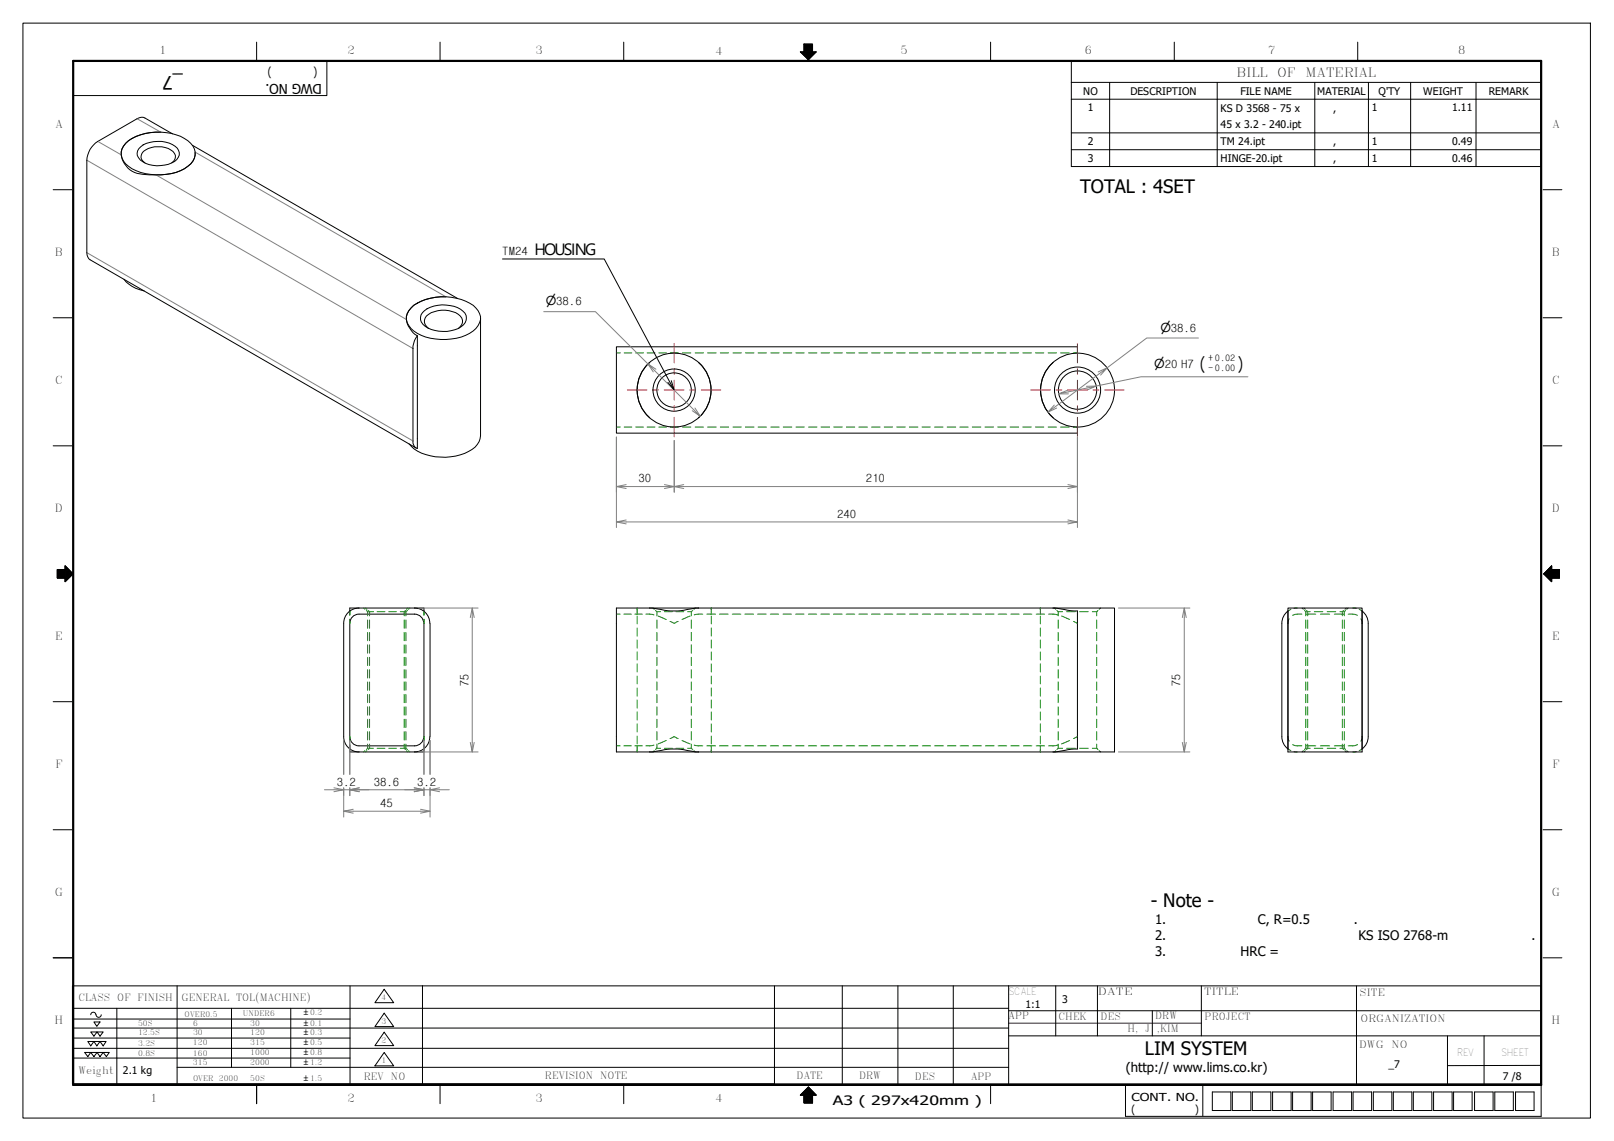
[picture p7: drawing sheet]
<svg xmlns="http://www.w3.org/2000/svg" width="420mm" height="297mm" viewBox="0 0 420 297" stroke-linecap="round" stroke-linejoin="round" font-family="sans-serif">
<g fill="none" stroke="#000" stroke-width=".26">
<path d="M212.5 13.5l-2.1 2M32.7 37.3a13.5 13.5 0 0 1 13.1-2.2 6.6 6.6 0 0 1 5 4.4 4.7 4.7 0 0 1-2.8 4.4 14.8 14.8 0 0 1-14.5-.6 3.7 3.7 0 0 1-.8-6zM36.6 38.2a8 8 0 0 1 9.6 .4 2.35 2.35 0 0 1-1.5 3.8 8.1 8.1 0 0 1-8.2-.8 2.1 2.1 0 0 1 .1-3.4zM37.7 30.7a2 2 0 0 0-2 .2M41.8 34.4a12.7 12.7 0 0 0-9 2.9 4.1 4.1 0 0 0 0 5.9 6.1 6.1 0 0 0 5.2 2.3 18.8 18.8 0 0 0 10-1.6 4.5 4.5 0 0 0 2.8-4.3M37.7 42.4a1.83 1.83 0 0 1-1-1.7 1.83 1.83 0 0 1 1.2-1.7 6 6 0 0 1 7.5 .9 1.75 1.75 0 0 1-.7 2.5M32.3 72.7a8.7 8.7 0 0 0 5.2 3M116.1 77.3a12.4 12.4 0 0 0-9.1 2.9 4.1 4.1 0 0 0 .1 5.8l.4 .6 1.1 .8v2.6M107 80.2a12.7 12.7 0 0 1 10.5-2.8 8.9 8.9 0 0 1 7.3 4.2 4.2 4.2 0 0 1-2.6 5.2 14.8 14.8 0 0 1-14.5-.6 3.7 3.7 0 0 1-1.3-5.3zM110 81.4a8.2 8.2 0 0 1 8.2-1.7 3.9 3.9 0 0 1 3.2 3.1 3.5 3.5 0 0 1-3 3 8.8 8.8 0 0 1-8.3-1.4 2.23 2.23 0 0 1-.1-3zM111.6 85.5a2.1 2.1 0 0 1 0-3.7 7.2 7.2 0 0 1 8.2 .5 2.04 2.04 0 0 1-.5 3.2M125.1 82.9v30.6a5 5 0 0 1-3.1 4 14.9 14.9 0 0 1-14.2-.6l-1.3-1.3"/>
<path d="M169.1 94.3a9.6 9.6 0 0 0 0 14.5M181.8 94.3a9.6 9.6 0 0 1 0 14.5M274.2 94.3a9.6 9.6 0 0 0 0 14.5M280.5 91.9v-1.6h-120v22.5h120v-1.6M108.6 114.2v2.6M91.1 159.1v-.8h19.3v.8M93.4 158.3a4 4 0 0 0-3.9 4M107.9 159.9a2.38 2.38 0 0 1 2.4 2.4M107.9 158.3a4 4 0 0 1 4 4M107.9 159.9h-14.5a2.38 2.38 0 0 0-2.3 2.4M160.5 158.3h129.6v37.5h-129.6zM169.1 158.3h.7a21.6 21.6 0 0 0 11.4 0h.7"/>
<path d="M274.1 158.3l4.7 .7 1.7 .1v35.9l-1.7 .1-4.7 .7M335.3 158.3h19.3v37.5h-19.3zM89.5 162.3v29.5M91.1 162.3v29.5M110.4 162.3v29.5M112 162.3v29.5M333.7 162.3l.4-1.8 1.2-1.4v35.9l-1.2-1.4-.4-1.8M333.7 162.3v29.5M356.2 162.3l-.4-1.8-1.2-1.4v35.9l1.2-1.4 .4-1.8M356.2 162.3v29.5M89.5 191.8a4 4 0 0 0 3.9 4M91.1 195v.8h19.3v-.8"/>
<path d="M91.1 191.8a2.38 2.38 0 0 0 2.3 2.4h14.5M110.3 191.8a2.38 2.38 0 0 1-2.4 2.4M111.9 191.8a4 4 0 0 1-4 4M169.1 195.8h.7a21.6 21.6 0 0 1 11.4 0h.7"/>
<circle cx="175.5" cy="101.6" r="4.5"/>
<circle cx="175.5" cy="101.6" r="5.5"/>
<circle cx="175.5" cy="101.6" r="9.6"/>
<circle cx="280.5" cy="101.6" r="5"/>
<circle cx="280.5" cy="101.6" r="6"/>
<circle cx="280.5" cy="101.6" r="9.6"/>
</g>
<g fill="none" stroke="#008000" stroke-width=".26">
<path d="M160.5 91.9h1M162.5 91.9h2M165.5 91.9h2M168.5 91.9h2M171.5 91.9h2M174.5 91.9h2.1M177.7 91.9h2.1M181 91.9h2.1M184.2 91.9h2.2M187.5 91.9h2.2M190.8 91.9h2.2M194.1 91.9h2.2"/>
<path d="M197.4 91.9h2.1M200.7 91.9h2.1M203.9 91.9h2.2M207.2 91.9h2.2M210.5 91.9h2.2M213.7 91.9h2.3M217 91.9h2.3M220.3 91.9h2.2M223.6 91.9h2.2M226.9 91.9h2.2M230.2 91.9h2.1M233.4 91.9h2.2"/>
<path d="M236.7 91.9h2.3M240 91.9h2.2M243.3 91.9h2.2M246.6 91.9h2.2M249.9 91.9h2.1M253.1 91.9h2.2M256.4 91.9h2.2M259.7 91.9h2.2M263 91.9h2.2M266.3 91.9h2.2M269.6 91.9h2.1M272.9 91.9h2.1"/>
<path d="M276.1 91.9h2.2M279.4 91.9h1.1M160.5 111.2h1M162.5 111.2h2M165.5 111.2h2M168.5 111.2h2M171.5 111.2h2M174.5 111.2h2.1M177.7 111.2h2.1M181 111.2h2.1M184.2 111.2h2.2M187.5 111.2h2.2"/>
<path d="M190.8 111.2h2.2M194.1 111.2h2.2M197.4 111.2h2.1M200.7 111.2h2.1M203.9 111.2h2.2M207.2 111.2h2.2M210.5 111.2h2.2M213.7 111.2h2.3M217 111.2h2.3M220.3 111.2h2.2M223.6 111.2h2.2M226.9 111.2h2.2"/>
<path d="M230.2 111.2h2.1M233.4 111.2h2.2M236.7 111.2h2.3M240 111.2h2.2M243.3 111.2h2.2M246.6 111.2h2.2M249.9 111.2h2.1M253.1 111.2h2.2M256.4 111.2h2.2M259.7 111.2h2.2M263 111.2h2.2M266.3 111.2h2.2"/>
<path d="M269.6 111.2h2.1M272.9 111.2h2.1M276.1 111.2h2.2M279.4 111.2h1.1M91.1 159.1v1M94.7 158.3l.3 .3M95.2 158.3l.3 .3M95.4 158.9l.3 .3M95.7 159.2h.2M95.7 159.2v1.1M95.9 158.9l.3 .3v1.1M96 159.2h1.2"/>
<path d="M98.2 159.2h2M101.2 159.2h2M104.2 159.2h1.1M105.5 159.2h.2M105.5 158.9l-.3 .3v1.1M105.7 159.2v1.1M106 158.9l-.3 .3M106.2 158.3l-.3 .3M106.7 158.3l-.3 .3M110.4 159.1v1M160.5 159.9h.9M162.4 159.9h1.9"/>
<path d="M165.3 159.9h1.9M165.9 158.3v1.6M168.1 159.9l2.1 .2M170 158.3l.3 .3M170.6 158.9l.4 .3M171 159.2h1M171 159.2v1.1M173 159.2h2M176 159.2h2M179 159.2h1M180 159.2v1.1M180.3 158.9l-.3 .3"/>
<path d="M181 158.3l-.3 .3M182.9 159.9l-2.2 .2M184 159.9h2.2M185.2 158.3v1.6M187.3 159.9h2.2M190.6 159.9h2.2M193.9 159.9h2.3M197.2 159.9h2.3M200.5 159.9h2.2M203.8 159.9h2.2M207.1 159.9h2.2M210.4 159.9h2.2"/>
<path d="M213.7 159.9h2.2M217 159.9h2.2M220.3 159.9h2.2M223.6 159.9h2.2M226.9 159.9h2.2M230.2 159.9h2.2M233.5 159.9h2.1M236.8 159.9h2.2M240.1 159.9h2.2M243.3 159.9h2.3M246.6 159.9h2.3M249.9 159.9h2.3"/>
<path d="M253.2 159.9h2.3M256.5 159.9h2.3M259.8 159.9h2.3M263.1 159.9h2.2M266.4 159.9h2.2M269.7 159.9h2.2M270.8 158.3v1.6M273 159.9l2.3 .2M274.5 158.3l.3 .3M275.1 158.9l.4 .3M275.5 159.2h1.1M275.5 159.2v1.1"/>
<path d="M277.7 159.2h2.2M281.1 159.2h2.2M284.4 159.2h1.1M285.5 159.2v1.1M285.8 158.9l-.3 .3M286.5 158.3l-.4 .3M336 158.6l-.7 .5M337.7 158.3l-.8 .1M338.9 159.9a3.6 3.6 0 0 0-2.4 .3M339 158.3l.3 .3M339.5 158.3l.3 .3M339.6 158.9l.3 .3"/>
<path d="M339.9 159.2h1.2M339.9 159.2v1.1M340.1 159.9h2.4M340.1 158.9l.3 .3v1.1M342.1 159.2h2.3M343.7 159.9h2.4M345.5 159.2h2.2M347.3 159.9h2.5M348.8 159.2h1.1M349.8 158.9l-.4 .3v1.1M349.9 159.2v1.1M350.3 158.9l-.4 .3"/>
<path d="M350.5 158.3l-.4 .3M351 159.9a3.6 3.6 0 0 1 2.4 .3M351 158.3l-.4 .3M352.2 158.3l.9 .1M353.8 158.6l.8 .5M91.1 161.2v1.1M95.7 161.4v2.2M95.7 164.6v2.2M95.7 167.9v2.1M95.7 171.1v2.2M95.7 174.4v2.1M95.7 177.5v2.2"/>
<path d="M96.2 161.4v2.2M96.2 164.6v2.2M96.2 167.9v2.1M96.2 171.1v2.2M96.2 174.4v2.1M96.2 177.5v2.2M105.2 161.4v2.2M105.2 164.6v2.2M105.2 167.9v2.1M105.2 171.1v2.2M105.2 174.4v2.1M105.2 177.5v2.2"/>
<path d="M105.7 161.4v2.2M105.7 164.6v2.2M105.7 167.9v2.1M105.7 171.1v2.2M105.7 174.4v2.1M105.7 177.5v2.2M110.4 161.2v1.1M165.9 160.4v2M165.9 163.5v2.1M165.9 166.6v2.1M165.9 169.7v2.1M165.9 172.8v2.1"/>
<path d="M165.9 176v2M165.9 179.1v2.1M171 161.4v2.2M171 164.6v2.2M171 167.9v2.1M171 171.1v2.2M171 174.4v2.1M171 177.5v2.2M171.3 160.4l2.1 .9M174.4 161.8l1.1 .5 1-.5M179.6 160.4l-2.1 .9M180 161.4v2.2"/>
<path d="M180 164.6v2.2M180 167.9v2.1M180 171.1v2.2M180 174.4v2.1M180 177.5v2.2M185.2 160.4v2M185.2 163.5v2.1M185.2 166.6v2.1M185.2 169.7v2.1M185.2 172.8v2.1M185.2 176v2M185.2 179.1v2.1"/>
<path d="M270.8 160.4v2M270.8 163.5v2.1M270.8 166.6v2.1M270.8 169.7v2.1M270.8 172.8v2.1M270.8 176v2M270.8 179.1v2.1M275.5 161.4v2.2M275.5 164.6v2.2M275.5 167.9v2.1M275.5 171.1v2.2M275.5 174.4v2.1"/>
<path d="M275.5 177.5v2.2M276.4 160.4l2 .9M279.5 161.8l1 .5M285.5 161.4v2.2M285.5 164.6v2.2M285.5 167.9v2.1M285.5 171.1v2.2M285.5 174.4v2.1M285.5 177.5v2.2M335.6 161.1l-.3 1.2M339.9 161.4v2.2M339.9 164.6v2.2"/>
<path d="M339.9 167.9v2.1M339.9 171.1v2.2M339.9 174.4v2.1M339.9 177.5v2.2M340.4 161.4v2.2M340.4 164.6v2.2M340.4 167.9v2.1M340.4 171.1v2.2M340.4 174.4v2.1M340.4 177.5v2.2M349.4 161.4v2.2M349.4 164.6v2.2"/>
<path d="M349.4 167.9v2.1M349.4 171.1v2.2M349.4 174.4v2.1M349.4 177.5v2.2M349.9 161.4v2.2M349.9 164.6v2.2M349.9 167.9v2.1M349.9 171.1v2.2M349.9 174.4v2.1M349.9 177.5v2.2M354.3 161.1l.3 1.2M91.1 191.8v1"/>
<path d="M91.1 193.9v1.1M95 195.4l-.3 .4M95.5 195.4l-.3 .4M95.7 194.8h.2M95.7 194.8l-.3 .3M95.7 180.8v2.1M95.7 184v2.2M95.7 187.2v2.2M95.7 190.5v2.1M95.7 193.7v1.1M96 194.8h1.2M96.2 193.7v1.1l-.3 .3"/>
<path d="M96.2 180.8v2.1M96.2 184v2.2M96.2 187.2v2.2M96.2 190.5v2.1M98.2 194.8h2M101.2 194.8h2M104.2 194.8h1.1M105.2 193.7v1.1l.3 .3M105.2 180.8v2.1M105.2 184v2.2M105.2 187.2v2.2M105.2 190.5v2.1"/>
<path d="M105.5 194.8h.2M105.7 194.8l.3 .3M105.7 180.8v2.1M105.7 184v2.2M105.7 187.2v2.2M105.7 190.5v2.1M105.7 193.7v1.1M105.9 195.4l.3 .4M106.4 195.4l.3 .4M110.4 191.8v1M110.4 193.9v1.1M160.5 194.2h.9"/>
<path d="M162.4 194.2h1.9M165.3 194.2h1.9M165.9 182.2v2.1M165.9 185.3v2.1M165.9 188.5v2M165.9 191.6v2.1M165.9 194.2v1.6M170.2 194l-2.1 .2M170.3 195.4l-.3 .4M171 194.8h1M171 194.8l-.4 .3M171 180.8v2.1"/>
<path d="M171 184v2.2M171 187.2v2.2M171 190.5v2.1M171 193.7v1.1M173 194.8h2M173.4 192.8l-2.1 .9M174.4 192.3l1.1-.5 1 .5M176 194.8h2M177.5 192.8l2.1 .9M179 194.8h1M180 194.8l.3 .3M180 180.8v2.1"/>
<path d="M180 184v2.2M180 187.2v2.2M180 190.5v2.1M180 193.7v1.1M180.7 195.4l.3 .4M180.7 194l2.2 .2M184 194.2h2.2M185.2 182.2v2.1M185.2 185.3v2.1M185.2 188.5v2M185.2 191.6v2.1M185.2 194.2v1.6"/>
<path d="M187.3 194.2h2.2M190.6 194.2h2.2M193.9 194.2h2.3M197.2 194.2h2.3M200.5 194.2h2.2M203.8 194.2h2.2M207.1 194.2h2.2M210.4 194.2h2.2M213.7 194.2h2.2M217 194.2h2.2M220.3 194.2h2.2M223.6 194.2h2.2"/>
<path d="M226.9 194.2h2.2M230.2 194.2h2.2M233.5 194.2h2.1M236.8 194.2h2.2M240.1 194.2h2.2M243.3 194.2h2.3M246.6 194.2h2.3M249.9 194.2h2.3M253.2 194.2h2.3M256.5 194.2h2.3M259.8 194.2h2.3M263.1 194.2h2.2"/>
<path d="M266.4 194.2h2.2M269.7 194.2h2.2M270.8 182.2v2.1M270.8 185.3v2.1M270.8 188.5v2M270.8 191.6v2.1M270.8 194.2v1.6M274.8 195.4l-.3 .4M275.3 194l-2.3 .2M275.5 194.8h1.1M275.5 194.8l-.4 .3M275.5 180.8v2.1"/>
<path d="M275.5 184v2.2M275.5 187.2v2.2M275.5 190.5v2.1M275.5 193.7v1.1M277.7 194.8h2.2M278.4 192.8l-2 .9M280.5 191.8l-1 .5M281.1 194.8h2.2M284.4 194.8h1.1M285.5 194.8l.3 .3M285.5 180.8v2.1M285.5 184v2.2"/>
<path d="M285.5 187.2v2.2M285.5 190.5v2.1M285.5 193.7v1.1M286.1 195.4l.4 .4M335.3 191.8l.3 1.2M335.3 195l.7 .4M336.5 193.9a3.6 3.6 0 0 0 2.4 .3M336.9 195.7l.8 .1M339.3 195.4l-.3 .4M339.8 195.4l-.3 .4M339.9 194.8h1.2M339.9 194.8l-.3 .3"/>
<path d="M339.9 180.8v2.1M339.9 184v2.2M339.9 187.2v2.2M339.9 190.5v2.1M339.9 193.7v1.1M340.1 194.2h2.4M340.4 193.7v1.1l-.3 .3M340.4 180.8v2.1M340.4 184v2.2M340.4 187.2v2.2M340.4 190.5v2.1M342.1 194.8h2.3"/>
<path d="M343.7 194.2h2.4M345.5 194.8h2.2M347.3 194.2h2.5M348.8 194.8h1.1M349.4 193.7v1.1l.4 .3M349.4 180.8v2.1M349.4 184v2.2M349.4 187.2v2.2M349.4 190.5v2.1M349.9 194.8l.4 .3M349.9 180.8v2.1M349.9 184v2.2"/>
<path d="M349.9 187.2v2.2M349.9 190.5v2.1M349.9 193.7v1.1M350.1 195.4l.4 .4M350.6 195.4l.4 .4M353.1 195.7l-.9 .1M353.4 193.9a3.6 3.6 0 0 1-2.4 .3M354.6 191.8l-.3 1.2M354.6 195l-.8 .4"/>
</g>
<path d="M25.5 36.8l6.1 3.5M35.7 30.9l6.1 3.5M50.8 39.6l65.3 37.7M22.6 41.7l84.9 49M40.6 45.5l65.2 37.7M22.6 65.8l84.9 49" fill="none" stroke="#808080" stroke-width=".26"/>
<g fill="none" stroke="#000" stroke-width=".26">
<path d="M66.8 11v4.9M85.1 16.1v8.8h-66.1M114.6 11v4.9M162.4 11v4.9M257.9 11v4.9M305.7 11v4.9M353.4 11v4.9M35.7 30.9l-10.2 5.9a6.1 6.1 0 0 0-2.9 4.9v24.1a2.24 2.24 0 0 0 .8 1.8l84.9 49M37.7 30.7l7.2 4.1M50.1 37.8l69 39.9M13.8 49.4h4.9M401.7 49.4h4.9"/>
<path d="M13.8 82.7h4.9M108.6 87.4a5 5 0 0 0-1.1 3.3v24.1a1.89 1.89 0 0 0 1.1 2M108.6 90v24.2M401.7 82.7h4.9M13.8 116.1h4.9M401.7 116.1h4.9M14.9 148.3h2.1v-1l2 2.1-2 2v-.9h-2.1zM13.8 182.7h4.9M401.7 182.7h4.9M13.8 216h4.9M401.7 216h4.9M13.8 249.4h4.9"/>
<path d="M401.7 249.4h4.9M66.8 282.4v4.9M114.6 282.4v4.9M162.4 282.4v4.9M257.9 282.4v4.9M313.1 282.4v8.1M315.6 284.3h4.8v4.8h-4.8zM320.8 284.3h4.8v4.8h-4.8zM326 284.3h4.8v4.8h-4.8zM331.3 284.3h4.8v4.8h-4.8zM336.5 284.3h4.8v4.8h-4.8zM341.7 284.3h4.8v4.8h-4.8z"/>
<path d="M347 284.3h4.9v4.8h-4.9zM352.2 284.3h4.9v4.8h-4.9zM357.5 284.3h4.8v4.8h-4.8zM362.7 284.3h4.8v4.8h-4.8zM367.9 284.3h4.8v4.8h-4.8zM373.2 284.3h4.8v4.8h-4.8zM378.4 284.3h4.8v4.8h-4.8zM383.9 284.3h4.8v4.8h-4.8zM389.1 284.3h4.9v4.8h-4.9zM394.5 284.3h4.9v4.8h-4.9zM401.2 282.4v8.2h-108.2"/>
</g>
<!-- layer: 0 -->
<path d="M401.9 149.4l2-1.1v2.2zM401.9 149.4l2 1.1v.9zM403.9 147.3v1l-2 1.1zM403.9 148.3h2.1v2.2zM403.9 148.3l2.1 2.2h-2.1zM209.3 285.1l2.2 2h-2.2zM209.3 285.1h2.2v2zM210.4 283l1.1 2.1h-2.2zM210.4 283l2.1 2.1h-1zM208.3 285.1l2.1-2.1-1.1 2.1z" fill="#000" stroke="#000" stroke-width=".26"/>
<path d="M14.9 148.3h2.1l-2.1 2.2zM17 148.3v2.2h-2.1zM17 148.3l2 1.1-2 1.1zM17 150.5l2-1.1-2 2zM17 147.3l2 2.1-2-1.1z" fill="#000" stroke="#000" stroke-width=".26"/>
<path d="M209.3 13.5h2.2l-1.1 2zM208.3 13.5h1l1.1 2zM209.3 11.5h2.2v2zM209.3 11.5l2.2 2h-2.2zM211.5 13.5h1l-2.1 2z" fill="#000" stroke="#000" stroke-width=".26"/>
<g fill="none" stroke="#000" stroke-width=".26">
<path d="M278.9 21.4v-5.5h122.3v5.5M278.9 21.4h122.3v4.4M278.9 21.4v22h122.3v-17.6M278.9 25.8h122.3M278.9 34.6h122.3M278.9 39h122.3M288.9 21.4v22M316.9 21.4v22M342.3 21.4v22M356.2 21.4v22M367.2 21.4v22M384.2 21.4v22"/>
<path d="M130.8 67.4h26.5l18.1 33.9M173.9 99.6l1.5 1.8M174.8 99.1l.6 2.1M46.1 256.7v25.5M91.1 256.7v25.5M100 257.5l2.5 3.5h-4.9zM110 256.6v25.6M201.6 256.7v25.5h-182.7v-25.5h382.3v25.5h-382.3M219.3 256.7v25.7M233.7 256.7v25.7M248.2 256.7v25.5M262.6 256.7v25.5"/>
<path d="M274.8 256.7v13M285.7 256.7v13M312.7 256.7v13M353.1 256.7v25.5M18.9 275.4h72.2M18.9 270.2h72.2M18.9 265.3h72.2M18.9 267.6h243.6M18.9 262.5h243.7M18.9 272.9h243.7M22 274h1.6l-.7 1.1zM22.9 271.1h1.5l-.8 1.2z"/>
<path d="M23.6 274h1.7l-.9 1.1zM23.6 268.7h1.7l-.9 1zM23.6 264.2a.67 .67 0 0 1 .7-.7 .67 .67 0 0 1 .7 .7M24.4 271.1h1.6l-.8 1.2zM24.4 266.1h1.6l-.8 1.1zM25 264.2a.67 .67 0 0 0 .7 .6 .67 .67 0 0 0 .7-.6M25.3 274h1.6l-.9 1.1zM25.3 268.7h1.6l-.9 1zM26 271.1h1.6l-.7 1.2zM26.9 274h1.5l-.7 1.1zM30.4 262.5v19.7M46.1 277.9h216.5"/>
<path d="M60.3 262.5v15.4M75.7 262.5v15.4M100 263.8l2.5 3.5h-4.9zM100 268.7l2.5 3.5h-4.9zM100 274l2.5 3.5h-4.9zM262.6 263.1h138.6M262.6 269.7h138.6M300 263.1v6.6M376.8 269.7v12.5M386.3 269.7v12.5M401.2 277.4h-24.4"/>
</g>
<!-- layer: SkizziergeometrieWIN-ISO -->
<path d="M6 6h408v285.1h-408z" fill="none" stroke="#000" stroke-width=".26"/>
<!-- layer: 0 -->
<path d="M212.5 13.5h-1v-2h-2.2v2h-1l2.1 2M14.9 148.3h2.1v-1l2 2.1-2 2v-.9h-2.1zM403.9 147.3v1h2.1v2.2h-2.1v.9l-2-2zM208.3 285.1l2.1-2.1 2.1 2.1h-1v2h-2.2v-2zM293 282.4v8.2" fill="none" stroke="#000" stroke-width=".26"/>
<path d="M19 15.9h382.2v266.5h-382.2z" fill="none" stroke="#000" stroke-width=".57"/>
<path d="M262.6 266.4h50.1" fill="none" stroke="#400040" stroke-width=".26"/>
<g fill="none" stroke="#f00" stroke-width=".26">
<path d="M175.5 89.4v5.1M175.5 95.9v1.6M175.5 99v5.1M280.5 89.4v5.1M280.5 95.9v1.6M280.5 99v5.1M163.3 101.5h5.1M169.9 101.5h1.5M172.9 101.5h5.2M175.5 105.6v1.5M175.5 108.6v5.1M179.6 101.5h1.4"/>
<path d="M182.6 101.5h5M268.4 101.5h5M274.9 101.5h1.5M277.9 101.5h5.2M280.5 105.6v1.5M280.5 108.6v5.1M284.5 101.5h1.6M287.6 101.5h5"/>
</g>
<g fill="none" stroke="#808080" stroke-width=".26">
<path d="M141.5 81.1h13.5l13.7 13.6 1.4 2.1M170.8 96.1l-2.1-1.4 13.6 13.7-2.1-1.5M286.5 97.6l1.7-1.9-15.4 11.6 1.6-1.8M312 88h-13.5l-10.3 7.7-2.3 1.1M324.9 98.1h-27.9l-11.6 2.4-2.6 .1M160.5 113.8v23.5M175.5 114.7v13.4M180.9 106.2l1.4 2.2M275.1 106.2l-2.3 1.1M275.6 102.5h2.5M280.5 113.8v23.5M283 101.5l2.4-1-9.8 2 2.3-.9"/>
<path d="M160.5 135.9l2.5 .5M160.5 126.7l2.5 .5M163 135.4l-2.5 .5h120l-2.5 .5M163 126.2l-2.5 .5h15l-2.5 .5M173 126.2l5 1M178 126.2l-2.5 .5h105l-2.5 .5M278 135.4l2.5 .5M278 126.2l2.5 .5M109 158.3h15.5M122.9 158.3l-.5 2.5M291.1 158.3h18.7M308.3 158.3l-.5 2.5"/>
<path d="M123.4 160.8l-.5-2.5v37.5l-.5-2.5M308.8 160.8l-.5-2.5v37.5l-.5-2.5M89.5 192.8v8.8M91.1 192.8v8.8M109 195.8h15.5M110.4 192.8v8.8M112 192.8v8.8M123.4 193.3l-.5 2.5M291.1 195.8h18.7M308.8 193.3l-.5 2.5M84.5 205.6h5l-2.6 .5M86.9 205.1l6.6 1"/>
<path d="M89.5 211.2l2.4 .5M89.5 205.1v7.6M91.1 205.1v2M91.9 210.7l-2.4 .5h22.5l-2.5 .5M93.5 205.1l-2.4 .5h19.3l-2.6 .5M107.8 205.1l6.6 1M109.5 210.7l2.5 .5M110.4 205.1v2M112 205.1v7.6M114.4 205.1l-2.4 .5h5"/>
</g>
<g font-size="4.8">
<text x="47.6" y="19.8" transform="rotate(180 47.6 19.8)">_7</text>
<text x="281.2" y="50.2">TOTAL : 4SET</text>
<text x="311.9" y="96.6">(</text>
<text x="321.7" y="96.6">)</text>
<text x="299.6" y="236.1">- Note -</text>
<text x="298" y="274.6">LIM SYSTEM</text>
</g>
<text font-size="4.3" x="139.1" y="66.3">HOUSING</text>
<text font-size="3.5" x="83.8" y="21.8" transform="rotate(-180 83.8 21.8)">DWG NO.</text>
<g font-size="3.4">
<text x="300.7" y="240.6">1.</text>
<text x="300.7" y="244.7">2.</text>
<text x="327.5" y="240.6">C, R=0.5</text>
<text x="352.4" y="240.6">.</text>
<text x="353.6" y="244.7">KS ISO 2768-m</text>
<text x="398.7" y="244.7">.</text>
<text x="300.7" y="248.8">3.</text>
<text x="322.9" y="248.8">HRC =</text>
<text x="293.1" y="279.1">(http:// www.lims.co.kr)</text>
<text x="216.8" y="287.6">A3 ( 297x420mm )</text>
</g>
<g font-size="3.3">
<text x="321.9" y="19.9">BILL</text>
<text x="332.5" y="19.9">OF</text>
<text x="339.9" y="19.9">MATERIAL</text>
</g>
<g font-size="3.2">
<text x="142" y="79.5">⌀38.6</text>
<text x="302.1" y="86.3">⌀38.6</text>
<text x="300.5" y="95.9">⌀20 H7</text>
</g>
<g font-size="3.1">
<text x="70.7" y="18.1" transform="rotate(180 70.7 18.1)">)</text>
<text x="82.5" y="18.1" transform="rotate(180 82.5 18.1)">(</text>
</g>
<g font-size="3">
<text x="130.8" y="66.3">TM24</text>
<text x="166.3" y="125.6">30</text>
<text x="225.5" y="125.6">210</text>
<text x="218" y="134.8">240</text>
<text x="121.9" y="178.7" transform="rotate(-90 121.9 178.7)">75</text>
<text x="307.2" y="178.7" transform="rotate(-90 307.2 178.7)">75</text>
<text x="87.8" y="204.6">3.2</text>
<text x="97.4" y="204.6">38.6</text>
<text x="108.6" y="204.6">3.2</text>
<text x="99.1" y="210.2">45</text>
</g>
<g font-size="2.9">
<text x="41.5" y="14.1">1</text>
<text x="90.4" y="14.1">2</text>
<text x="139.4" y="14.1">3</text>
<text x="186.2" y="14.2">4</text>
<text x="234.4" y="14.1">5</text>
<text x="282.4" y="14.1">6</text>
<text x="330.1" y="14.1">7</text>
<text x="379.6" y="14.1">8</text>
<text x="14.4" y="33.3">A</text>
<text x="404.1" y="33.3">A</text>
<text x="14.3" y="66.6">B</text>
<text x="404" y="66.6">B</text>
<text x="14.4" y="99.9">C</text>
<text x="404.1" y="99.9">C</text>
<text x="14.3" y="133.2">D</text>
<text x="404" y="133.2">D</text>
<text x="14.4" y="166.5">E</text>
<text x="404.1" y="166.5">E</text>
<text x="14.4" y="199.9">F</text>
<text x="404.1" y="199.9">F</text>
<text x="14.3" y="233.2">G</text>
<text x="404" y="233.2">G</text>
<text x="14.2" y="266.5">H</text>
<text x="403.9" y="266.5">H</text>
<text x="39.1" y="286.9">1</text>
<text x="90.4" y="286.8">2</text>
<text x="139.4" y="286.8">3</text>
<text x="186.2" y="286.8">4</text>
<text x="294.6" y="286.5">CONT. NO.</text>
<text x="294.6" y="289.9">(</text>
<text x="311.1" y="289.9">)</text>
</g>
<g font-size="2.7">
<text x="282" y="24.7">NO</text>
<text x="283.1" y="29">1</text>
<text x="294.3" y="24.7">DESCRIPTION</text>
<text x="317.8" y="29.1">KS D 3568 - 75 x</text>
<text x="322.9" y="24.6">FILE NAME</text>
<text x="342.9" y="24.6">MATERIAL</text>
<text x="347" y="29.1">,</text>
<text x="357.1" y="29">1</text>
<text x="358.8" y="24.7">Q'TY</text>
<text x="370.5" y="24.7">WEIGHT</text>
<text x="378" y="29">1.11</text>
<text x="387.5" y="24.6">REMARK</text>
<text x="317.8" y="33.4">45 x 3.2 - 240.ipt</text>
<text x="283.1" y="37.8">2</text>
<text x="317.8" y="37.8">TM 24.ipt</text>
<text x="347" y="37.8">,</text>
<text x="357.1" y="37.8">1</text>
<text x="378" y="37.8">0.49</text>
<text x="283.1" y="42.1">3</text>
<text x="317.8" y="42.1">HINGE-20.ipt</text>
<text x="347" y="42.2">,</text>
<text x="357.1" y="42.1">1</text>
<text x="378" y="42.1">0.46</text>
<text x="267" y="262.4">1:1</text>
<text x="276.5" y="261.2">3</text>
<text x="32" y="279.6">2.1 kg</text>
<text x="361.4" y="278">_7</text>
<text x="391.2" y="281.1">7 /8</text>
</g>
<g font-size="2.6">
<text x="20.4" y="260.5">CLASS</text>
<text x="30.5" y="260.5">OF FINISH</text>
<text x="47.2" y="260.7">GENERAL TOL(MACHINE)</text>
<text x="262.6" y="258.9">SCALE</text>
<text x="285.8" y="259.1">DATE</text>
<text x="313.5" y="259.1">TITLE</text>
<text x="353.9" y="259.4">SITE</text>
<text x="262.6" y="265.2">APP</text>
<text x="275.5" y="265.4">CHEK</text>
<text x="286.5" y="265.5">DES</text>
<text x="293.5" y="268.8">H, J</text>
<text x="300.7" y="265.3">DRW</text>
<text x="301.2" y="268.8">,KIM</text>
<text x="313.6" y="265.6">PROJECT</text>
<text x="354.1" y="266.1">ORGANIZATION</text>
<text x="353.8" y="272.7">DWG</text>
<text x="362.3" y="272.7">NO</text>
<text x="379.3" y="274.9">REV</text>
<text x="390.8" y="274.9">SHEET</text>
<text x="20.4" y="279.5">Weight</text>
<text x="94.7" y="281.2">REV NO</text>
<text x="141.9" y="281">REVISION</text>
<text x="156.3" y="281">NOTE</text>
<text x="207.3" y="280.8">DATE</text>
<text x="223.6" y="280.8">DRW</text>
<text x="238.1" y="281.1">DES</text>
<text x="252.8" y="281">APP</text>
</g>
<g font-size="2.3">
<text x="314.6" y="93.9">+ 0.02</text>
<text x="314.6" y="96.6">- 0.00</text>
</g>
<g font-size="2">
<text x="99.3" y="260.3">4</text>
<text x="35.9" y="267.2">50S</text>
<text x="35.9" y="269.5">12.5S</text>
<text x="48.1" y="264.7">OVER0.5</text>
<text x="50.3" y="267.1">6</text>
<text x="50.3" y="269.5">30</text>
<text x="63.2" y="264.5">UNDER6</text>
<text x="65.2" y="267.1">30</text>
<text x="65.2" y="269.4">120</text>
<text x="79.1" y="264.3">±0.2</text>
<text x="79.1" y="267.1">±0.1</text>
<text x="79.1" y="269.5">±0.3</text>
<text x="99.3" y="266.5">3</text>
<text x="35.9" y="272.2">3.2S</text>
<text x="35.9" y="274.8">0.8S</text>
<text x="50.2" y="272.1">120</text>
<text x="50.2" y="274.8">160</text>
<text x="65.2" y="272.1">315</text>
<text x="65.2" y="274.7">1000</text>
<text x="79.1" y="272.1">±0.5</text>
<text x="79.1" y="274.8">±0.8</text>
<text x="99.3" y="271.5">2</text>
<text x="50.2" y="277.4">315</text>
<text x="50.3" y="281.4">OVER 2000</text>
<text x="65.2" y="277.3">2000</text>
<text x="65.2" y="281.4">50S</text>
<text x="79.1" y="277.4">±1.2</text>
<text x="79.1" y="281.4">±1.5</text>
<text x="99.3" y="276.7">1</text>
</g>
</svg>
